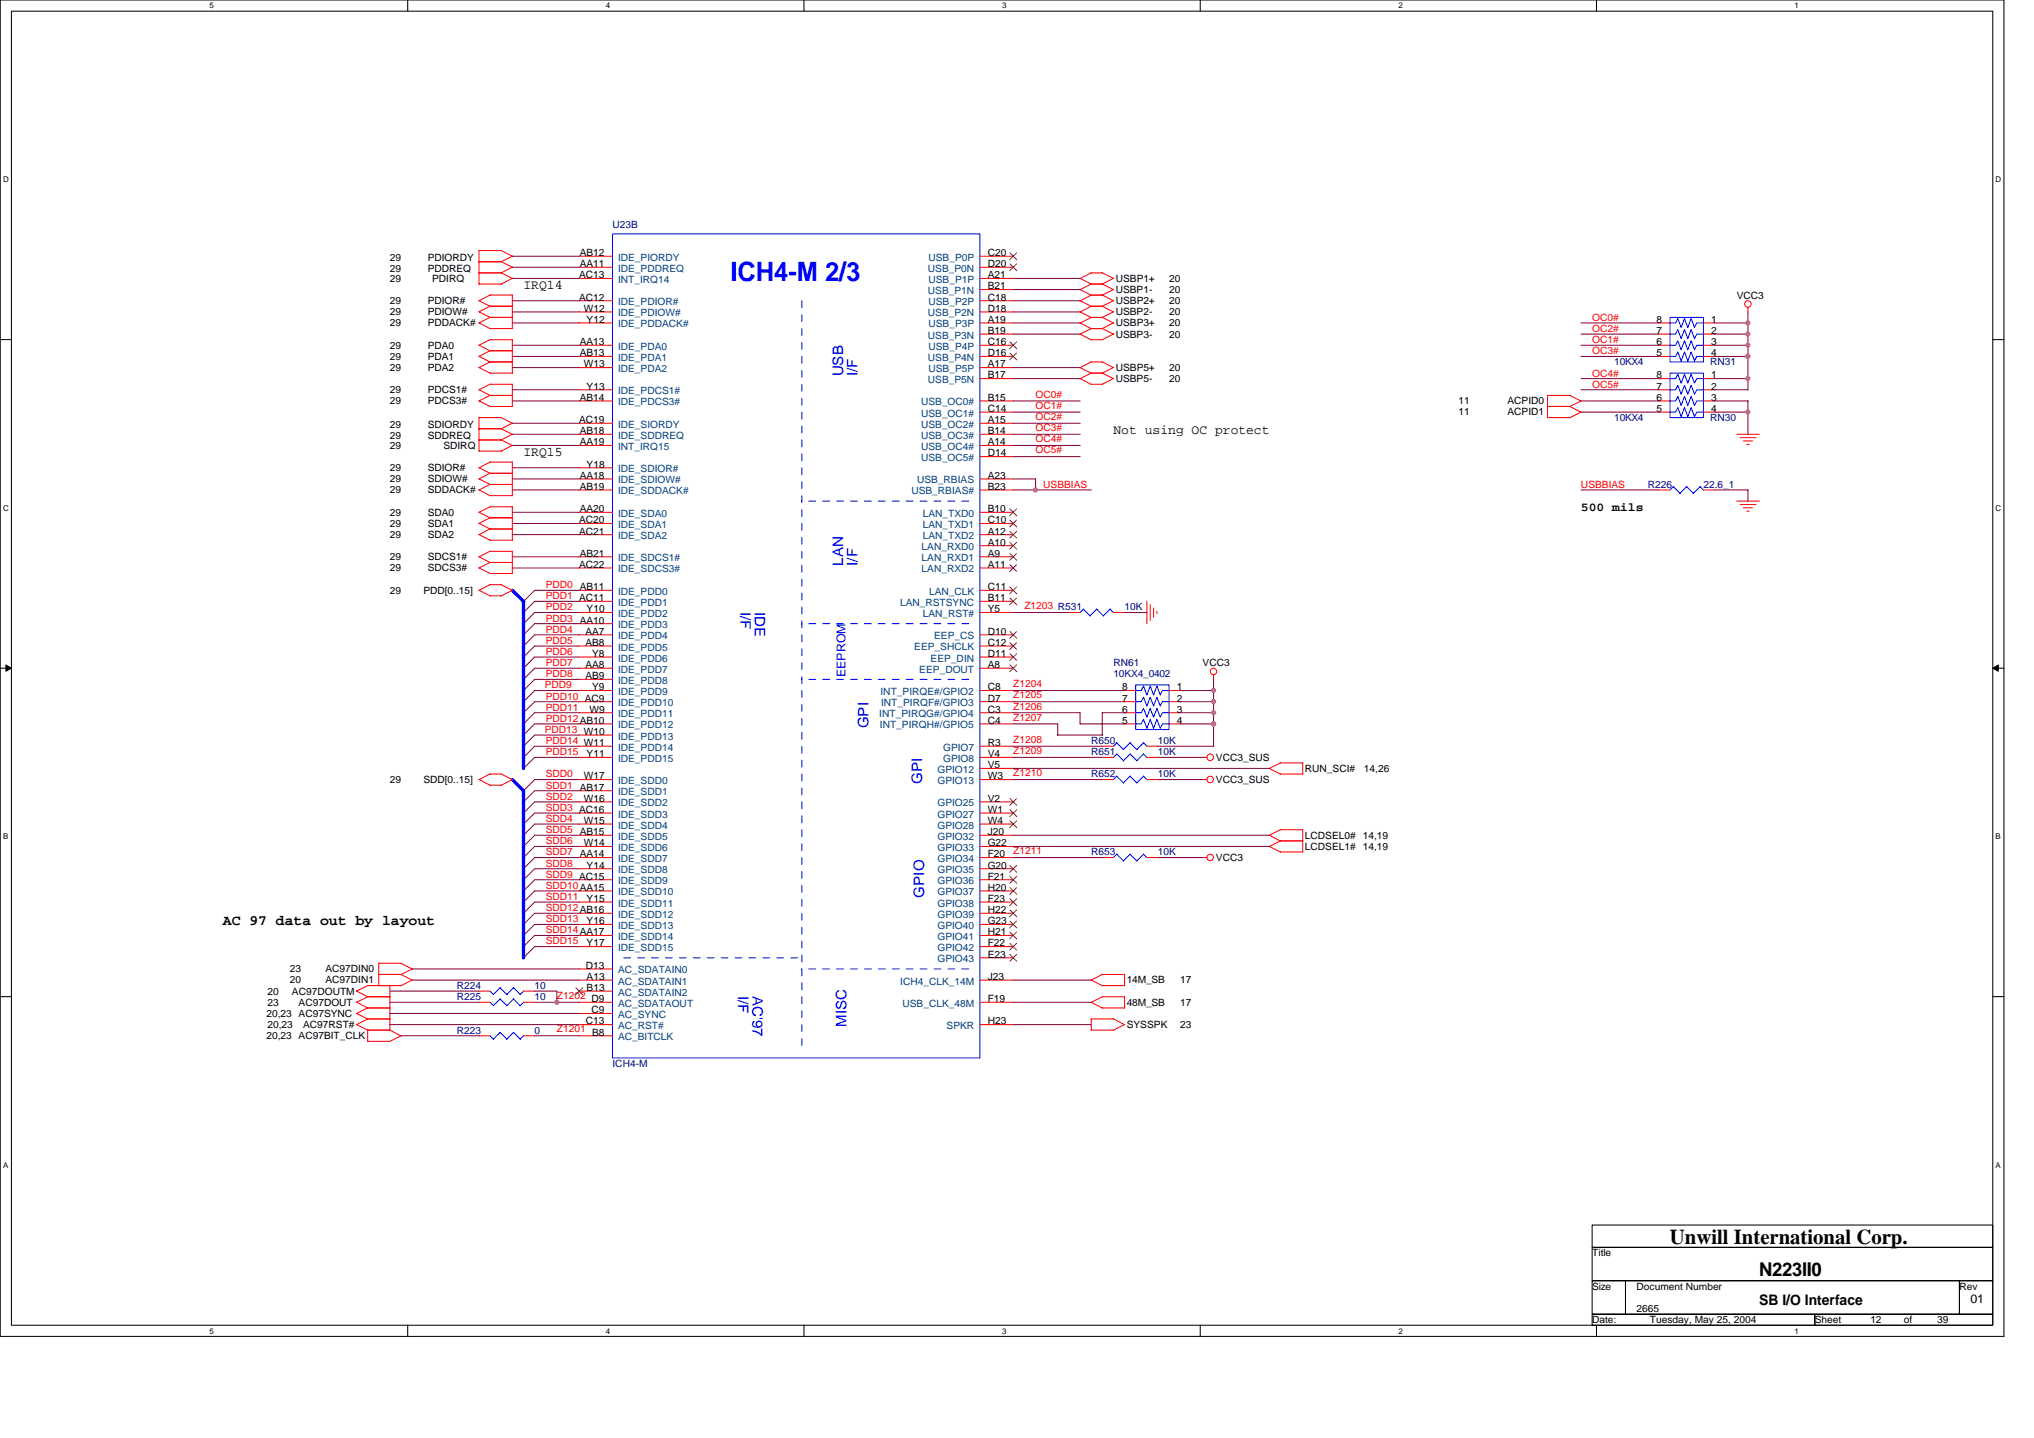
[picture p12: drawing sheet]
<svg xmlns="http://www.w3.org/2000/svg" width="297mm" height="210mm" viewBox="0 0 297 210" stroke-linecap="round" stroke-linejoin="round" font-family="sans-serif">
<path d="M0 0h292.6v195.1h-292.6zM1.7 1.6h289.3v191.8h-289.3z" fill="none" stroke="#000" stroke-width=".15"/>
<g fill="#fff">
<path d="M30.6 .2h.6v1.3h-.6z"/>
<path d="M30.6 193.6h.6v1.3h-.6z"/>
</g>
<path d="M59.5 0v1.6M59.5 193.4v1.7" fill="none" stroke="#000" stroke-width=".15"/>
<g fill="#fff">
<path d="M88.5 .2h.6v1.3h-.6z"/>
<path d="M88.5 193.6h.6v1.3h-.6z"/>
</g>
<path d="M117.4 0v1.6M117.4 193.4v1.7" fill="none" stroke="#000" stroke-width=".15"/>
<g fill="#fff">
<path d="M146.3 .2h.7v1.3h-.7z"/>
<path d="M146.3 193.6h.7v1.3h-.7z"/>
</g>
<path d="M175.3 0v1.6M175.3 193.4v1.7" fill="none" stroke="#000" stroke-width=".15"/>
<g fill="#fff">
<path d="M204.2 .2h.6v1.3h-.6z"/>
<path d="M204.2 193.6h.6v1.3h-.6z"/>
</g>
<path d="M233.1 0v1.6M233.1 193.4v1.7" fill="none" stroke="#000" stroke-width=".15"/>
<g fill="#fff">
<path d="M262.1 .2h.6v1.3h-.6z"/>
<path d="M262.1 193.6h.6v1.3h-.6z"/>
<path d="M.5 25.6h.8v1.3h-.8z"/>
<path d="M291.4 25.6h.9v1.3h-.9z"/>
<path d="M.5 73.5h.8v1.3h-.8z"/>
<path d="M291.4 73.5h.9v1.3h-.9z"/>
</g>
<path d="M0 49.6h1.7M291 49.6h1.6" fill="none" stroke="#000" stroke-width=".15"/>
<g fill="#fff">
<path d="M.5 121.5h.7v1.3h-.7z"/>
<path d="M291.4 121.5h.8v1.3h-.8z"/>
</g>
<path d="M0 97.5h1.7M291 97.5h1.6" fill="none" stroke="#000" stroke-width=".15"/>
<path d="M.9 97.1l.8 .4-.8 .5zM291 97.5l.8-.4v.9z" fill="#000" stroke="#000" stroke-width=".15"/>
<g fill="#fff">
<path d="M.5 169.4h.7v1.3h-.7z"/>
<path d="M291.4 169.4h.8v1.3h-.8z"/>
</g>
<path d="M0 145.5h1.7M291 145.5h1.6M232.5 178.8h58.5v3.3h-58.5zM232.5 191.8h32.5v1.6h-32.5zM232.5 186.9h4.9v4.9h-4.9zM232.5 182.1h58.5v4.8h-58.5zM237.4 186.9h48.7v4.9h-48.7zM265 191.8h26v1.6h-26zM286.1 186.9h4.9v4.9h-4.9z" fill="none" stroke="#000" stroke-width=".15"/>
<g fill="none" stroke="#f00" stroke-width=".15">
<path d="M69.9 36.6h3.3M70 36.6v4.9h3.2l1.6-.9M73.2 39.8l1.6 .8M73.2 36.6l1.6 .8M73.2 38.2l1.6 .8M74.8 39l-1.6 .8h-3.3M74.8 37.4l-1.6 .8h-3.3M84.6 39h4.8M84.6 37.4h4.8M143.1 39h4.9M143.1 37.4h4.9M159.3 39.8h1.7"/>
<path d="M159.4 39.8l-1.7 .9M160.9 39.8l1.7 .8-1.6 .9M69.9 43.9l1.6 .8h3.3M69.9 45.5l1.6 .8h3.3M69.9 52l1.6 .8h3.3M69.9 50.4l1.6 .8h3.3M69.9 56.9l1.6 .8h3.3M69.9 58.5l1.6 .8h3.3M71.6 49.6h3.2M71.6 43.1h3.2M71.6 56.1h3.2M71.6 49.6l-1.6 .8"/>
<path d="M71.6 44.7l-1.6 .8M71.6 56.1l-1.6 .8M71.6 43.1l-1.6 .8M71.6 52.8l-1.6 .9M71.6 46.3l-1.6 .8M71.6 51.2l-1.6 .8M71.6 57.7l-1.6 .8M74.8 43.1v4.9h-3.3l-1.6-.9M74.8 49.6v4.9h-3.3l-1.6-.9M74.8 56.1v3.3M84.6 47.1h4.8M84.6 50.4h4.8"/>
<path d="M84.6 52h4.8M84.6 56.9h4.8M84.6 58.5h4.8M84.6 53.7h4.8M84.6 43.9h4.8M84.6 45.5h4.8M84.6 40.6h4.8M143.1 47.1h4.9M143.1 48.8h4.9M143.1 50.4h4.9M143.1 52h4.9M143.1 55.3h4.9"/>
<path d="M143.1 58.5h4.9M143.1 53.7h4.9M143.1 43.9h4.9M143.1 45.5h4.9M143.1 40.6h4.9M143.1 42.3h4.9M157.7 43.9l1.7 .8M157.7 45.5l1.7 .9M157.7 47.1l1.7 .9M157.7 40.6l1.7 .9M159.3 48h1.7M159.3 43.1h1.7"/>
<path d="M159.3 44.7h1.7M159.3 46.3h1.7M159.3 54.5h1.7M159.3 52.8h1.7M159.3 41.5h1.7M159.4 48l-1.7 .8 1.7 .8M159.4 49.6h1.6M159.4 43.1l-1.7 .8M159.4 44.7l-1.7 .9M159.4 54.5l-1.7 .8 1.7 .8M159.4 56.1h1.6M159.4 52.8l-1.7 .9 1.7 .8"/>
<path d="M159.4 46.3l-1.7 .9M159.4 41.5l-1.7 .8 1.7 .8M160.9 47.9l1.7 .9M160.9 43.1l1.7 .8-1.6 .8M160.9 44.7l1.7 .8M160.9 54.4l1.7 .9M160.9 52.8l1.7 .9M160.9 46.3l1.7 .8-1.6 .9M160.9 41.4l1.7 .9M162.6 48.7l-1.6 .9M162.6 45.5l-1.6 .8M162.6 55.2l-1.6 .9"/>
<path d="M162.6 53.6l-1.6 .9M162.6 42.2l-1.6 .9M226 59.3h3.3M226 57.7h3.3M226 57.7v3.3M229.3 57.7l1.6 .8M229.3 59.3l1.6 .9M230.9 58.5l-1.7 .9M242.2 47.1h1.7M242.2 48.8h1.7M242.2 50.4h1.7M242.2 52h1.7"/>
<path d="M242.2 55.3h1.7M242.2 56.9h1.7M242.2 58.5h1.7M248.8 47.1h1.6M248.8 48.8h1.6M248.8 50.4h1.6M248.8 52h1.6M248.8 55.3h1.6M248.8 56.9h1.6M248.8 58.5h1.6M255.3 44.9v.7M69.9 68.3l1.6 .8h3.3"/>
<path d="M69.9 69.9l1.6 .8h3.3M69.9 74.8l1.6 .8h3.3M69.9 76.4l1.6 .8h3.3M69.9 61h3.3M70 61v4.9l3.2-.1 1.6-.8M71.6 74h3.2M71.6 67.5h3.2M71.6 69.1l-1.6 .8M71.6 75.6l-1.6 .8M71.6 70.7l-1.6 .8M71.6 74l-1.6 .8M71.6 67.4l-1.6 .9"/>
<path d="M71.6 77.2l-1.6 .8M73.2 64.2l1.6 .8M73.2 60.9l1.6 .9M73.2 62.6l1.6 .8M74.8 67.5v4.9l-3.3-.1-1.6-.8M74.8 74v4.9l-3.3-.1-1.6-.8M74.8 63.4l-1.6 .8h-3.3M74.8 61.8l-1.6 .8h-3.3M84.6 63.4h4.8M84.6 74.8h4.8M84.6 76.4h4.8M84.6 78h4.8"/>
<path d="M84.6 61.8h4.8M84.6 65h4.8M84.6 69.9h4.8M84.6 71.5h4.8M84.6 68.3h4.8M143.1 63.4h4.9M143.1 60.2h4.9M143.1 74.8h4.9M143.1 76.4h4.9M143.1 78h4.9M143.1 61.8h4.9M143.1 65h4.9"/>
<path d="M143.1 66.7h4.9M143.1 69.9h4.9M143.1 71.5h4.9M143.1 79.7h4.9M230.9 60.2l-1.6 .8h-3.3M242.2 60.2h1.7M242.2 71.5h1.7M248.8 60.2h1.6M248.8 71.5h1.6M253.6 73.2h3.3M253.6 63.4h3.3M254.1 73.6h2.3"/>
<path d="M254.1 63.9h2.3M254.6 74.1h1.3M254.6 64.4h1.3M255.1 74.6h.3M255.1 64.9h.3M69.9 81.3l1.6 .8h3.3M69.9 82.9l1.6 .8h3.3M69.9 86.1l1.6 .9h1.7M71.6 85.3h1.6l1.6 .9M71.6 80.5h3.2M71.6 82.1l-1.6 .8M71.6 85.3l-1.6 .9"/>
<path d="M71.6 80.5l-1.6 .8M74.8 80.5v3.2M74.8 86.2l-1.6 .8M84.6 81.3h4.8M84.6 82.9h4.8M84.6 86.2h4.8M84.6 87.8h4.8M84.6 89.4h4.8M84.6 91h4.8M84.6 92.7h4.8M84.6 94.3h4.8M84.6 95.9h4.8"/>
<path d="M84.6 97.5h4.8M84.6 99.2h4.8M143.1 81.3h4.9M143.1 82.9h4.9M143.1 86.2h4.9M143.1 87.8h4.9M143.1 89.4h4.9M143.1 92.7h4.9M143.1 94.3h4.9M143.1 95.9h4.9M143.1 97.5h4.9M156.1 89.4h1.6"/>
<path d="M162.6 89.4h1.6M167.5 87.8v3.2M168 88.2v2.4M168.5 88.8v1.3M168.9 89.2v.4M177.2 98.5v.7M69.9 113.8l1.6 .8h1.7M71.6 113h1.6l1.6 .8M71.6 113l-1.6 .8M74.8 113.8l-1.6 .8M84.6 110.6h4.8M84.6 113.8h4.8"/>
<path d="M84.6 108.9h4.8M84.6 100.8h4.8M84.6 102.4h4.8M84.6 104h4.8M84.6 105.7h4.8M84.6 107.3h4.8M84.6 115.4h4.8M84.6 117.1h4.8M84.6 118.7h4.8M143.1 110.6h4.9M143.1 113.8h4.9M143.1 108.9h4.9"/>
<path d="M143.1 100.8h4.9M143.1 102.4h4.9M143.1 104h4.9M143.1 105.7h4.9M143.1 117.1h4.9M143.1 118.7h4.9M143.1 112.2h4.9M161 110.6h1.6M161 113.8h1.6M161 108.9h1.6M164.2 100.8h1.7M164.2 102.4h1.7"/>
<path d="M164.2 104h1.7M164.2 105.7h1.7M167.5 110.6h1.6M167.5 113.8h1.6M167.5 108.9h1.6M170.7 100.8h1.7M170.7 102.4h1.7M170.7 104h1.7M170.7 105.7h1.7M175.6 110.6h.7M175.6 113.8h.7M187 111.4l3.2-.1 .1 1.7h-3.3l-1.6-.8"/>
<path d="M187 111.4l-1.7 .8M84.6 125.2h4.8M84.6 120.3h4.8M84.6 121.9h4.8M84.6 123.5h4.8M84.6 126.8h4.8M84.6 128.4h4.8M84.6 130h4.8M84.6 131.7h4.8M84.6 133.3h4.8M84.6 134.9h4.8M84.6 136.5h4.8"/>
<path d="M84.6 138.2h4.8M143.1 125.2h4.9M143.1 120.3h4.9M143.1 121.9h4.9M143.1 123.5h4.9M143.1 126.8h4.9M143.1 128.4h4.9M143.1 130h4.9M143.1 131.7h4.9M143.1 133.3h4.9M143.1 134.9h4.9M143.1 136.5h4.9"/>
<path d="M143.1 138.2h4.9M143.1 139.8h4.9M161 125.2h1.6M167.5 125.2h1.6M175.6 125.2h.7M185.4 121.9l1.6 .9M185.4 123.5l1.6 .9M187 121.1h3.2v3.3h-3.2M187 122.7h3.3M187 121.1l-1.7 .8M187 122.7l-1.7 .9M52 144.7l1.7 .8-1.6 .8 1.6 .8"/>
<path d="M52 149.5l1.7 .9M52 147.9l1.7 .8M53.7 145.5h3.3M53.7 147.1h3.3M53.7 150.4h3.3M53.7 152h3.2M53.7 148.7h3.3M53.7 150.3v1.7M53.7 148.7l-1.6 .9M53.7 147.1l-1.6 .8M53.7 143.8l-1.6 .9M55.3 142.2h3.3"/>
<path d="M56.9 143.9v6.5l1.7 .8M58.6 142.2l1.6 .9-1.6 .8h-4.9M58.6 151.2l-1.7 .8M58.6 140.6l1.6 .9M58.6 140.6h-3.3v3.3M60.2 141.4l-1.7 .9M70 144.7h1.6M70 146.3h1.6M70 151.2h1.6M76.5 144.7h1.6M76.5 146.3h1.6M76.5 151.2h1.6"/>
<path d="M84.6 144.7h4.8M84.6 146.3h4.8M84.6 149.6h4.8M84.6 143.1h4.8M84.6 151.2h4.8M84.6 141.4h4.8M84.6 147.9h4.8M143.1 146.3h4.9M143.1 149.6h4.9M143.1 143.1h4.9M159.3 148.7h3.3M159.4 143.1l1.6 .8"/>
<path d="M159.4 146.3l1.6 .9M159.4 148.7v1.7h3.2l1.7-.9M160.9 142.2h3.3M160.9 145.5h3.3v1.6M161 142.2l-1.7 .9M161 143.9h3.3M161 145.5l-1.7 .8M161 147.1h3.3M162.6 148.7l1.6 .9M164.2 142.2v1.7"/>
<circle cx="255.3" cy="44.4" r=".48"/>
<circle cx="177.2" cy="98" r=".48"/>
<circle cx="176.7" cy="113.8" r=".48"/>
<circle cx="176.7" cy="110.5" r=".48"/>
<circle cx="176.7" cy="125.2" r=".48"/>
</g>
<g fill="none" stroke="#00f" stroke-width=".15">
<path d="M89.4 34.1h53.7v120.3h-53.7zM243.9 47.1h.8l.3-.6 .5 1.3 .5-1.3 .5 1.3 .5-1.3 .5 1.3 .3-.7h1M243.9 48.8h.8l.3-.7 .5 1.3 .5-1.3 .5 1.3 .5-1.3 .5 1.3 .3-.6h1M243.9 50.4h.8l.3-.7 .5 1.4 .5-1.4 .5 1.4 .5-1.4 .5 1.4 .3-.7h1M243.9 52h.8l.3-.6 .5 1.3 .5-1.3 .5 1.3 .5-1.3 .5 1.3 .3-.7h1M243.9 55.3h.8l.3-.7 .5 1.3 .5-1.3 .5 1.3 .5-1.3 .5 1.3 .3-.6h1M243.9 56.9h.8l.3-.7 .5 1.4 .5-1.4 .5 1.4 .5-1.4 .5 1.4 .3-.7h1M243.9 58.5h.8l.3-.6 .5 1.3 .5-1.3 .5 1.3 .5-1.3 .5 1.3 .3-.7h1M243.9 46.3h4.9v6.5h-4.9zM243.9 54.5h4.9v6.5h-4.9zM243.9 60.2h.8l.3-.7 .5 1.3 .5-1.3 .5 1.3 .5-1.3 .5 1.3 .3-.6h1M244.4 71l1 1"/>
<path d="M244.4 71l-.5 .5M246.3 71l1 1M246.3 71l-1 1M248.3 71l.5 .5M248.3 71l-1 1M158.2 88.9l1 1M158.2 88.9l-.5 .5M160.2 88.9l1 1M160.2 88.9l-1 1M162.1 88.9l.5 .5M162.1 88.9l-1 1M165.9 100h4.8v6.5h-4.8z"/>
<path d="M163.1 113.3l1 1M163.1 110.1l1 1M163.1 108.4l-.5 .5M163.1 113.3l-.5 .5M163.1 110l-.5 .6M165 108.4l1 1M165 113.3l1 1M165 110.1l1 1M165.1 108.4l-1 1-1-1M165.1 113.3l-1 1M165.1 110l-1 1M165.9 100.8h.8l.3-.7 .5 1.4 .5-1.4 .5 1.4 .4-1.4 .5 1.4 .4-.7h.9"/>
<path d="M165.9 102.4h.8l.3-.6 .5 1.3 .5-1.3 .5 1.3 .4-1.3 .5 1.3 .4-.7h.9M165.9 104h.8l.3-.6 .5 1.3 .5-1.3 .5 1.3 .4-1.3 .5 1.3 .4-.7h.9M165.9 105.7h.8l.3-.7 .5 1.3 .5-1.3 .5 1.3 .4-1.3 .5 1.3 .4-.6h.9M167 108.4l.5 .5M167 113.3l.5 .5M167 110.1l.5 .5M167 108.4l-1 1M167 113.3l-1 1M167 110l-1 1M163.1 124.7l1 1M163.1 124.7l-.5 .5M165 124.7l1 1"/>
<path d="M165.1 124.7l-1 1M167 124.7l.5 .5M167 124.7l-1 1M71.6 144.7l.5 .5M71.6 146.3l.5 .5M71.6 151.2l.5 .5M72 145.2l1.1-1 .9 1M73 145.8l1 1M73 150.7l1 1M73.1 145.8l-1.1 1M73.1 150.7l-1.1 1M75 144.2l1 1"/>
<path d="M75 145.8l1 1 .5-.5M75 150.7l1 1 .5-.5M75 144.2l-1 1M75 145.8l-1 1M75 150.7l-1 1M76.5 144.7l-.5 .5"/>
</g>
<path d="M117.1 43.9v108.9M141.5 73.2h-24.4M141.5 91h-24.4M141.5 99.2h-24.4M91.1 139.8h26M141.5 141.4h-24.4" fill="none" stroke="#00f" stroke-width=".15" stroke-dasharray="1 1 1 1 1 1 1 1"/>
<g fill="none" stroke="#804000" stroke-width=".15">
<path d="M147.5 36.9l1 1M147.5 38.5l1 1M148.5 36.9l-1 1M148.5 38.5l-1 1M147.5 49.9l1 1M147.5 51.5l1 1M148.5 49.9l-1 1M148.5 51.5l-1 1M147.5 79.2l1 1M147.5 74.3l1 1M147.5 75.9l1 1M147.5 77.6l1 .9"/>
<path d="M148.5 79.2l-1 1M148.5 74.3l-1 1M148.5 75.9l-1 1M148.5 77.6l-1 .9M147.5 80.8l1 1M147.5 82.4l1 1M147.5 85.7l1 1M147.5 87.3l1 1M147.5 92.2l1 1M147.5 95.4l1 1M147.5 97l1 1M147.5 93.8l1 1"/>
<path d="M148.5 80.8l-1 1M148.5 82.4l-1 1M148.5 85.7l-1 1M148.5 87.3l-1 1M148.5 92.2l-1 1M148.5 95.4l-1 1M148.5 97l-1 1M148.5 93.8l-1 1M147.5 116.6l1 1M147.5 118.2l1 1M147.5 119.8l1 1M148.5 116.6l-1 1"/>
<path d="M148.5 118.2l-1 1M148.5 119.8l-1 1M147.5 127.9l1 1M147.5 129.6l1 1M147.5 131.2l1 1M147.5 132.8l1 1M147.5 134.5l1 .9M147.5 136.1l1 1M147.5 137.7l1 1M147.5 139.3l1 1M147.5 126.3l1 1M148.5 127.9l-1 1"/>
<path d="M148.5 129.6l-1 1M148.5 131.2l-1 1M148.5 132.8l-1 1M148.5 134.5l-1 .9M148.5 136.1l-1 1M148.5 137.7l-1 1M148.5 139.3l-1 1M148.5 126.3l-1 1M84.1 144.2l1 1M85.1 144.2l-1 1"/>
</g>
<g fill="none" stroke="#800040" stroke-width=".15">
<path d="M74.8 39h9.8M74.8 37.4h9.8M74.8 56.9h9.8M74.8 52h9.8M74.8 47.1h9.8M74.8 50.4h9.8M74.8 58.5h9.8M74.8 43.9h9.8M74.8 45.5h9.8M74.8 53.7h9.8M74.8 40.6h9.8M148 48.8h9.8"/>
<path d="M148 47.1h9.8M148 55.3h9.8M148 58.5h9.8M148 43.9h9.8M148 45.5h9.8M148 53.7h9.8M148 40.6h9.8M148 42.3h9.8M230.9 56.9h11.4M230.9 52h11.4M230.9 48.8h11.4M230.9 47.1h11.4"/>
<path d="M230.9 55.3h11.4M230.9 50.4h11.4M230.9 58.5h11.4M250.4 56.9h4.9M250.4 58.5h4.9v4.9M250.4 52h4.9M250.4 48.8h4.9M250.4 47.1h4.9M250.4 55.3h4.9M250.4 50.4h4.9M255.3 45.5v11.4M74.8 71.5h9.8"/>
<path d="M74.8 63.4h9.8M74.8 78h9.8M74.8 69.9h9.8M74.8 68.3h9.8M74.8 61.8h9.8M74.8 65h9.8M74.8 76.4h9.8M74.8 74.8h9.8M148 71.5h11.4M148 60.2h9.8M148 63.4h9.8M148 69.9h3.3"/>
<path d="M148 61.8h9.8M148 65h9.8M148 66.7h9.8M151.2 69.9v1.6M230.9 71.5h11.4M230.9 60.2h11.4M250.4 71.5h4.9v1.7M250.4 60.2h4.9M74.8 81.3h9.8M74.8 82.9h9.8M84.6 94.3h-6.5l-1.7 1.6M84.6 95.9h-6.5l-1.7 1.7"/>
<path d="M84.6 92.7h-6.5l-1.7 1.6M84.6 87.8h-6.5l-1.7 1.6M84.6 97.5h-6.5l-1.7 1.7M84.6 89.4h-6.5l-1.7 1.7M84.6 86.2h-6.5l-1.7 1.6M84.6 91h-6.5l-1.7 1.7M84.6 99.2h-6.5l-1.7 1.6M148 89.4h8.1M164.2 89.4h3.3M177.2 99.2v9.7M84.6 107.3h-6.5l-1.7 1.6M84.6 105.7h-6.5l-1.7 1.6"/>
<path d="M84.6 117.1h-6.5l-1.7 1.6M84.6 108.9h-6.5l-1.7 1.7M84.6 104h-6.5l-1.7 1.7M84.6 115.4h-6.5l-1.7 1.7M84.6 118.7h-6.5l-1.7 1.6M84.6 110.6h-6.5l-1.7 1.6M84.6 113.8h-6.5l-1.7 1.6M84.6 100.8h-6.5l-1.7 1.6M84.6 102.4h-6.5l-1.7 1.7M148 104h9.8M148 100.8h16.3M148 110.6h13"/>
<path d="M148 102.4h16.3M148 113.8h13M148 105.7h6.5M148 112.2h37.4M148 108.9h13M154.5 105.7v1.6h6.5M157.7 105.7h6.6M157.7 104v1.7M161 104h3.3M161 104v3.3M169.1 110.6h6.5M169.1 113.8h6.5"/>
<path d="M169.1 108.9h8.1M172.4 104h4.8M172.4 100.8h4.8M172.4 102.4h4.8M172.4 105.7h4.8M84.6 131.7h-6.5l-1.7 1.6M84.6 138.2h-6.5l-1.7 1.6M84.6 128.4h-6.5l-1.7 1.7M84.6 120.3h-6.5l-1.7 1.6M84.6 126.8h-6.5l-1.7 1.6M84.6 134.9h-6.5l-1.7 1.7M84.6 121.9h-6.5l-1.7 1.7"/>
<path d="M84.6 123.5h-6.5l-1.7 1.7M84.6 133.3h-6.5l-1.7 1.7M84.6 136.5h-6.5l-1.7 1.7M84.6 125.2h-6.5l-1.7 1.6M84.6 130h-6.5l-1.7 1.7M148 123.5h37.4M148 125.2h13M148 121.9h37.4M169.1 125.2h6.5M56.9 146.3h13.1M56.9 144.7h13.1M56.9 147.9h27.7"/>
<path d="M56.9 149.6h27.7M58.6 151.2h11.4M60.2 141.4h24.4M60.2 143.1h24.4M78.1 146.3h6.5M78.1 144.7h3.2M78.1 151.2h6.5M81.3 144.7v1.6M148 146.3h11.4M148 143.1h11.4M148 149.6h11.4"/>
</g>
<path d="M74.8 86.2l1.7 1.6M76.5 87.8v24.4M74.8 113.8l1.7 1.6M76.5 115.4v24.4" fill="none" stroke="#00f" stroke-width=".49"/>
<g fill="#f0f" stroke="#f0f" stroke-width=".15">
<circle cx="255.2" cy="50.4" r=".31"/>
<circle cx="255.2" cy="60.1" r=".32"/>
<circle cx="151.2" cy="71.5" r=".32"/>
<circle cx="81.3" cy="146.3" r=".32"/>
<circle cx="177.2" cy="100.8" r=".32"/>
<circle cx="177.2" cy="102.4" r=".32"/>
<circle cx="255.2" cy="48.8" r=".32"/>
<circle cx="177.2" cy="104" r=".32"/>
<circle cx="255.2" cy="52" r=".32"/>
<circle cx="255.2" cy="55.3" r=".32"/>
<circle cx="255.2" cy="47.1" r=".32"/>
<circle cx="177.2" cy="105.7" r=".32"/>
</g>
<text font-size="3.9" fill="#00f" x="106.7" y="41">ICH4-M 2/3</text>
<text font-size="3.1" x="243.9" y="181.6">Unwill International Corp.</text>
<text font-size="2.8" x="256.9" y="186.3">N223II0</text>
<g font-size="2.1" fill="#00f">
<text x="123.1" y="54.9" transform="rotate(-90 123.1 54.9)">USB</text>
<text x="125.2" y="54.9" transform="rotate(-90 125.2 54.9)">I/F</text>
<text x="123.1" y="82.6" transform="rotate(-90 123.1 82.6)">LAN</text>
<text x="125.2" y="82.6" transform="rotate(-90 125.2 82.6)">I/F</text>
<text x="108.1" y="89.3" transform="rotate(90 108.1 89.3)">I/F</text>
<text x="110.2" y="89.3" transform="rotate(90 110.2 89.3)">IDE</text>
<text x="126.8" y="106.3" transform="rotate(-90 126.8 106.3)">GPI</text>
<text x="134.7" y="114.4" transform="rotate(-90 134.7 114.4)">GPI</text>
<text x="135" y="131" transform="rotate(-90 135 131)">GPIO</text>
<text x="107.8" y="145.3" transform="rotate(90 107.8 145.3)">I/F</text>
<text x="109.9" y="145.3" transform="rotate(90 109.9 145.3)">AC'97</text>
<text x="123.6" y="149.9" transform="rotate(-90 123.6 149.9)">MISC</text>
</g>
<g font-size="2.1">
<text x="32.6" y="135.1">AC 97 data out by layout</text>
<text x="256.9" y="190.5">SB I/O Interface</text>
</g>
<g font-size="1.9">
<text x="76.5" y="42.2">IRQ14</text>
<text x="162.6" y="63.4">Not using OC protect</text>
<text x="76.5" y="66.6">IRQ15</text>
</g>
<g font-size="1.8">
<text x="230.9" y="74.6">500 mils</text>
<text x="287.8" y="190.2">01</text>
</g>
<text font-size="1.8" fill="#00f" x="123.5" y="98.8" transform="rotate(-90 123.5 98.8)">EEPROM</text>
<g font-size="1.5" fill="#000080">
<text x="89.4" y="33.3">U23B</text>
<text x="235.8" y="53.3">10KX4</text>
<text x="249.7" y="53.3">RN31</text>
<text x="235.8" y="61.5">10KX4</text>
<text x="249.7" y="61.5">RN30</text>
<text x="240.6" y="71.2">R226</text>
<text x="248.8" y="71.2">22.6_1</text>
<text x="164.2" y="89.1">10K</text>
<text x="162.6" y="97.2">RN61</text>
<text x="162.6" y="98.8">10KX4_0402</text>
<text x="159.4" y="108.6">R650</text>
<text x="159.4" y="113.5">R652</text>
<text x="159.4" y="110.2">R651</text>
<text x="169.1" y="108.6">10K</text>
<text x="169.1" y="113.5">10K</text>
<text x="169.1" y="110.2">10K</text>
<text x="159.4" y="124.9">R653</text>
<text x="169.1" y="124.9">10K</text>
<text x="66.7" y="144.4">R224</text>
<text x="66.7" y="146">R225</text>
<text x="78.1" y="144.4">10</text>
<text x="78.1" y="146">10</text>
<text x="66.7" y="150.9">R223</text>
<text x="78.1" y="150.9">0</text>
<text x="89.4" y="155.7">ICH4-M</text>
</g>
<g font-size="1.5">
<text x="56.9" y="41.1">29</text>
<text x="56.9" y="38.1">29</text>
<text x="56.9" y="39.7">29</text>
<text x="62.5" y="38.1">PDIORDY</text>
<text x="62.5" y="39.7">PDDREQ</text>
<text x="63.1" y="41.1">PDIRQ</text>
<text x="84.6" y="40.6">AC13</text>
<text x="84.7" y="39">AA11</text>
<text x="84.7" y="37.4">AB12</text>
<text x="144.2" y="37.4">C20</text>
<text x="144.2" y="40.6">A21</text>
<text x="144.2" y="39">D20</text>
<text x="162.9" y="41.1">USBP1+</text>
<text x="170.7" y="41.1">20</text>
<text x="56.9" y="46">29</text>
<text x="56.9" y="44.4">29</text>
<text x="56.9" y="47.6">29</text>
<text x="62.5" y="46">PDIOW#</text>
<text x="62.5" y="44.4">PDIOR#</text>
<text x="62.5" y="47.6">PDDACK#</text>
<text x="84.6" y="43.9">AC12</text>
<text x="85.3" y="45.5">W12</text>
<text x="85.7" y="47.1">Y12</text>
<text x="144.2" y="43.9">C18</text>
<text x="144.2" y="47.1">A19</text>
<text x="144.2" y="42.2">B21</text>
<text x="144.2" y="45.5">D18</text>
<text x="162.9" y="44.4">USBP2+</text>
<text x="162.9" y="46">USBP2-</text>
<text x="162.9" y="47.6">USBP3+</text>
<text x="162.9" y="42.8">USBP1-</text>
<text x="170.7" y="44.4">20</text>
<text x="170.7" y="46">20</text>
<text x="170.7" y="47.6">20</text>
<text x="170.7" y="42.8">20</text>
<text x="241.9" y="47.1">8</text>
<text x="249.9" y="47.1">1</text>
<text x="253.6" y="43.6">VCC3</text>
<text x="56.9" y="50.9">29</text>
<text x="56.9" y="52.5">29</text>
<text x="62.5" y="50.9">PDA0</text>
<text x="62.5" y="52.5">PDA1</text>
<text x="84.7" y="50.4">AA13</text>
<text x="84.7" y="52">AB13</text>
<text x="85.3" y="53.6">W13</text>
<text x="144.2" y="50.4">C16</text>
<text x="144.2" y="53.6">A17</text>
<text x="144.2" y="48.7">B19</text>
<text x="144.2" y="52">D16</text>
<text x="162.9" y="49.3">USBP3-</text>
<text x="170.7" y="49.3">20</text>
<text x="241.9" y="52">5</text>
<text x="241.9" y="50.4">6</text>
<text x="241.9" y="48.7">7</text>
<text x="249.9" y="48.7">2</text>
<text x="249.9" y="50.4">3</text>
<text x="249.9" y="52">4</text>
<text x="56.9" y="57.4">29</text>
<text x="56.9" y="54.1">29</text>
<text x="56.9" y="59">29</text>
<text x="62.5" y="57.4">PDCS1#</text>
<text x="62.5" y="54.1">PDA2</text>
<text x="62.5" y="59">PDCS3#</text>
<text x="84.7" y="58.5">AB14</text>
<text x="85.7" y="56.9">Y13</text>
<text x="144.2" y="55.2">B17</text>
<text x="144.2" y="58.5">B15</text>
<text x="162.9" y="55.8">USBP5-</text>
<text x="162.9" y="54.1">USBP5+</text>
<text x="170.7" y="55.8">20</text>
<text x="170.7" y="54.1">20</text>
<text x="213" y="59">11</text>
<text x="220.2" y="59">ACPID0</text>
<text x="241.9" y="58.5">6</text>
<text x="241.9" y="56.9">7</text>
<text x="241.9" y="55.2">8</text>
<text x="249.9" y="55.2">1</text>
<text x="249.9" y="56.9">2</text>
<text x="249.9" y="58.5">3</text>
<text x="56.9" y="65.5">29</text>
<text x="56.9" y="62.4">29</text>
<text x="56.9" y="64.1">29</text>
<text x="62.5" y="62.4">SDIORDY</text>
<text x="62.5" y="64.1">SDDREQ</text>
<text x="64.7" y="65.5">SDIRQ</text>
<text x="84.6" y="61.8">AC19</text>
<text x="84.7" y="65">AA19</text>
<text x="84.7" y="63.4">AB18</text>
<text x="144.2" y="60.1">C14</text>
<text x="144.2" y="61.8">A15</text>
<text x="144.2" y="63.4">B14</text>
<text x="144.2" y="65">A14</text>
<text x="213" y="60.6">11</text>
<text x="220.2" y="60.6">ACPID1</text>
<text x="241.9" y="60.1">5</text>
<text x="249.9" y="60.1">4</text>
<text x="56.9" y="70.4">29</text>
<text x="56.9" y="68.8">29</text>
<text x="62.5" y="70.4">SDIOW#</text>
<text x="62.5" y="68.8">SDIOR#</text>
<text x="84.7" y="71.5">AB19</text>
<text x="84.7" y="69.9">AA18</text>
<text x="85.7" y="68.3">Y18</text>
<text x="144.2" y="66.6">D14</text>
<text x="144.2" y="69.9">A23</text>
<text x="144.2" y="71.5">B23</text>
<text x="56.9" y="76.9">29</text>
<text x="56.9" y="72">29</text>
<text x="56.9" y="75.3">29</text>
<text x="62.5" y="76.9">SDA1</text>
<text x="62.5" y="72">SDDACK#</text>
<text x="62.5" y="75.3">SDA0</text>
<text x="84.6" y="76.4">AC20</text>
<text x="84.7" y="74.8">AA20</text>
<text x="144.2" y="74.8">B10</text>
<text x="144.2" y="76.4">C10</text>
<text x="56.9" y="83.4">29</text>
<text x="56.9" y="78.5">29</text>
<text x="56.9" y="81.8">29</text>
<text x="62.5" y="83.4">SDCS3#</text>
<text x="62.5" y="78.5">SDA2</text>
<text x="62.5" y="81.8">SDCS1#</text>
<text x="84.6" y="82.9">AC22</text>
<text x="84.6" y="78">AC21</text>
<text x="84.7" y="81.3">AB21</text>
<text x="144.2" y="79.6">A10</text>
<text x="144.2" y="81.3">A9</text>
<text x="144.2" y="82.9">A11</text>
<text x="144.2" y="78">A12</text>
<text x="56.9" y="86.7">29</text>
<text x="61.8" y="86.7">PDD[0..15]</text>
<text x="85.7" y="89.4">Y10</text>
<text x="144.2" y="86.1">C11</text>
<text x="144.2" y="87.8">B11</text>
<text x="144.2" y="89.4">Y5</text>
<text x="85.5" y="92.6">AA7</text>
<text x="85.5" y="94.3">AB8</text>
<text x="86.5" y="95.9">Y8</text>
<text x="144.2" y="92.6">D10</text>
<text x="144.2" y="95.9">D11</text>
<text x="144.2" y="94.3">C12</text>
<text x="85.5" y="97.5">AA8</text>
<text x="85.5" y="99.1">AB9</text>
<text x="86.5" y="100.8">Y9</text>
<text x="144.2" y="97.5">A8</text>
<text x="144.2" y="100.8">C8</text>
<text x="163.9" y="100.8">8</text>
<text x="171.9" y="100.8">1</text>
<text x="175.6" y="97.2">VCC3</text>
<text x="86.1" y="104">W9</text>
<text x="144.2" y="102.4">D7</text>
<text x="144.2" y="104">C3</text>
<text x="144.2" y="105.6">C4</text>
<text x="163.9" y="105.6">5</text>
<text x="163.9" y="104">6</text>
<text x="163.9" y="102.4">7</text>
<text x="171.9" y="102.4">2</text>
<text x="171.9" y="104">3</text>
<text x="171.9" y="105.6">4</text>
<text x="85.3" y="113.8">W17</text>
<text x="85.7" y="110.5">Y11</text>
<text x="144.2" y="108.9">R3</text>
<text x="144.2" y="110.5">V4</text>
<text x="144.2" y="112.1">V5</text>
<text x="144.2" y="113.8">W3</text>
<text x="177.6" y="111">VCC3_SUS</text>
<text x="190.6" y="112.7">RUN_SCI#</text>
<text x="199.2" y="112.7">14,26</text>
<text x="56.9" y="114.3">29</text>
<text x="61.8" y="114.3">SDD[0..15]</text>
<text x="85.3" y="117">W16</text>
<text x="144.2" y="117">V2</text>
<text x="144.2" y="118.7">W1</text>
<text x="177.6" y="114.3">VCC3_SUS</text>
<text x="85.3" y="120.3">W15</text>
<text x="85.3" y="123.5">W14</text>
<text x="144.2" y="120.3">W4</text>
<text x="144.2" y="121.9">J20</text>
<text x="144.2" y="123.5">G22</text>
<text x="144.2" y="125.2">F20</text>
<text x="177.6" y="125.7">VCC3</text>
<text x="190.6" y="122.4">LCDSEL0#</text>
<text x="190.6" y="124.1">LCDSEL1#</text>
<text x="199" y="122.4">14,19</text>
<text x="199" y="124.1">14,19</text>
<text x="85.7" y="126.8">Y14</text>
<text x="85.7" y="131.7">Y15</text>
<text x="144.2" y="128.4">F21</text>
<text x="144.2" y="130">H20</text>
<text x="144.2" y="131.7">F23</text>
<text x="144.2" y="126.8">G20</text>
<text x="85.7" y="134.9">Y16</text>
<text x="144.2" y="133.3">H22</text>
<text x="144.2" y="134.9">G23</text>
<text x="144.2" y="136.5">H21</text>
<text x="42.3" y="143.6">20</text>
<text x="42.3" y="141.9">23</text>
<text x="47.5" y="143.6">AC97DIN1</text>
<text x="47.5" y="141.9">AC97DIN0</text>
<text x="85.6" y="141.4">D13</text>
<text x="85.7" y="138.2">Y17</text>
<text x="85.7" y="143">A13</text>
<text x="144.2" y="138.2">F22</text>
<text x="144.2" y="139.8">E23</text>
<text x="144.2" y="143">J23</text>
<text x="164.5" y="143.6">14M_SB</text>
<text x="172.4" y="143.6">17</text>
<text x="38.9" y="148.4">20,23 AC97SYNC</text>
<text x="39" y="145.2">20</text>
<text x="39" y="146.8">23</text>
<text x="42.6" y="145.2">AC97DOUTM</text>
<text x="43.6" y="146.8">AC97DOUT</text>
<text x="85.6" y="149.5">C13</text>
<text x="85.7" y="144.7">B13</text>
<text x="86.4" y="146.3">D9</text>
<text x="86.4" y="147.9">C9</text>
<text x="144.2" y="149.5">H23</text>
<text x="144.2" y="146.3">F19</text>
<text x="164.5" y="146.8">48M_SB</text>
<text x="172.4" y="146.8">17</text>
<text x="38.9" y="151.7">20,23 AC97BIT_CLK</text>
<text x="39" y="150.1">20,23</text>
<text x="44.3" y="150.1">AC97RST#</text>
<text x="86.5" y="151.2">B8</text>
<text x="164.5" y="150.1">SYSSPK</text>
<text x="172.4" y="150.1">23</text>
<text x="232.5" y="183.4">Title</text>
<text x="232.5" y="188.3">Size</text>
<text x="239" y="188.3">Document Number</text>
<text x="239" y="191.5">2665</text>
<text x="286.1" y="188.3">Rev</text>
<text x="232.5" y="193.1">Date:</text>
<text x="241" y="193.1">Tuesday, May 25, 2004</text>
<text x="265" y="193.1">Sheet</text>
<text x="273.2" y="193.1">12</text>
<text x="278" y="193.1">of</text>
<text x="282.9" y="193.1">39</text>
</g>
<g font-size="1.5" fill="#004080">
<text x="90.3" y="41.3">INT_IRQ14</text>
<text x="90.3" y="39.7">IDE_PDDREQ</text>
<text x="90.3" y="38.1">IDE_PIORDY</text>
<text x="135.5" y="39.7">USB_P0N</text>
<text x="135.6" y="38.1">USB_P0P</text>
<text x="135.6" y="41.3">USB_P1P</text>
<text x="90.3" y="47.8">IDE_PDDACK#</text>
<text x="90.3" y="44.6">IDE_PDIOR#</text>
<text x="90.3" y="46.2">IDE_PDIOW#</text>
<text x="135.5" y="42.9">USB_P1N</text>
<text x="135.5" y="46.2">USB_P2N</text>
<text x="135.6" y="44.6">USB_P2P</text>
<text x="135.6" y="47.8">USB_P3P</text>
<text x="90.3" y="51.1">IDE_PDA0</text>
<text x="90.3" y="52.7">IDE_PDA1</text>
<text x="135.5" y="49.4">USB_P3N</text>
<text x="135.5" y="52.7">USB_P4N</text>
<text x="135.6" y="51.1">USB_P4P</text>
<text x="90.3" y="57.6">IDE_PDCS1#</text>
<text x="90.3" y="59.2">IDE_PDCS3#</text>
<text x="90.3" y="54.3">IDE_PDA2</text>
<text x="134.5" y="59.2">USB_OC0#</text>
<text x="135.5" y="55.9">USB_P5N</text>
<text x="135.6" y="54.3">USB_P5P</text>
<text x="90.3" y="64">IDE_SDDREQ</text>
<text x="90.3" y="62.4">IDE_SIORDY</text>
<text x="90.3" y="65.7">INT_IRQ15</text>
<text x="134.5" y="60.8">USB_OC1#</text>
<text x="134.5" y="62.4">USB_OC2#</text>
<text x="134.5" y="64">USB_OC3#</text>
<text x="134.5" y="65.7">USB_OC4#</text>
<text x="90.3" y="68.9">IDE_SDIOR#</text>
<text x="90.3" y="70.6">IDE_SDIOW#</text>
<text x="133.9" y="70.6">USB_RBIAS</text>
<text x="134.5" y="67.3">USB_OC5#</text>
<text x="90.3" y="72.2">IDE_SDDACK#</text>
<text x="90.3" y="75.4">IDE_SDA0</text>
<text x="90.3" y="77.1">IDE_SDA1</text>
<text x="133.1" y="72.2">USB_RBIAS#</text>
<text x="134.8" y="75.4">LAN_TXD0</text>
<text x="134.8" y="77.1">LAN_TXD1</text>
<text x="90.3" y="81.9">IDE_SDCS1#</text>
<text x="90.3" y="83.6">IDE_SDCS3#</text>
<text x="90.3" y="78.7">IDE_SDA2</text>
<text x="134.6" y="80.3">LAN_RXD0</text>
<text x="134.6" y="81.9">LAN_RXD1</text>
<text x="134.6" y="83.6">LAN_RXD2</text>
<text x="134.8" y="78.7">LAN_TXD2</text>
<text x="90.3" y="86.8">IDE_PDD0</text>
<text x="90.3" y="88.4">IDE_PDD1</text>
<text x="131.4" y="88.4">LAN_RSTSYNC</text>
<text x="135.7" y="86.8">LAN_CLK</text>
<text x="90.3" y="90.1">IDE_PDD2</text>
<text x="90.3" y="91.7">IDE_PDD3</text>
<text x="90.3" y="93.3">IDE_PDD4</text>
<text x="90.3" y="95">IDE_PDD5</text>
<text x="133.5" y="95">EEP_SHCLK</text>
<text x="134.8" y="90.1">LAN_RST#</text>
<text x="136.4" y="93.3">EEP_CS</text>
<text x="90.3" y="96.6">IDE_PDD6</text>
<text x="90.3" y="98.2">IDE_PDD7</text>
<text x="90.3" y="99.8">IDE_PDD8</text>
<text x="90.3" y="101.5">IDE_PDD9</text>
<text x="128.6" y="101.4">INT_PIRQE#/GPIO2</text>
<text x="134.3" y="98.2">EEP_DOUT</text>
<text x="135.9" y="96.6">EEP_DIN</text>
<text x="90.3" y="103.1">IDE_PDD10</text>
<text x="90.3" y="104.7">IDE_PDD11</text>
<text x="90.3" y="106.3">IDE_PDD12</text>
<text x="90.3" y="107.9">IDE_PDD13</text>
<text x="128.4" y="104.7">INT_PIRQG#/GPIO4</text>
<text x="128.5" y="106.3">INT_PIRQH#/GPIO5</text>
<text x="128.7" y="103.1">INT_PIRQF#/GPIO3</text>
<text x="90.3" y="109.6">IDE_PDD14</text>
<text x="90.3" y="111.2">IDE_PDD15</text>
<text x="136.9" y="112.8">GPIO12</text>
<text x="137.7" y="109.6">GPIO7</text>
<text x="137.7" y="111.2">GPIO8</text>
<text x="90.3" y="114.4">IDE_SDD0</text>
<text x="90.3" y="116.1">IDE_SDD1</text>
<text x="90.3" y="117.7">IDE_SDD2</text>
<text x="90.3" y="119.3">IDE_SDD3</text>
<text x="136.9" y="117.7">GPIO25</text>
<text x="136.9" y="119.3">GPIO27</text>
<text x="136.9" y="114.4">GPIO13</text>
<text x="90.3" y="120.9">IDE_SDD4</text>
<text x="90.3" y="122.6">IDE_SDD5</text>
<text x="90.3" y="124.2">IDE_SDD6</text>
<text x="90.3" y="125.8">IDE_SDD7</text>
<text x="136.9" y="120.9">GPIO28</text>
<text x="136.9" y="122.6">GPIO32</text>
<text x="136.9" y="124.2">GPIO33</text>
<text x="136.9" y="125.8">GPIO34</text>
<text x="90.3" y="127.5">IDE_SDD8</text>
<text x="90.3" y="129.1">IDE_SDD9</text>
<text x="90.3" y="130.7">IDE_SDD10</text>
<text x="136.9" y="127.5">GPIO35</text>
<text x="136.9" y="129.1">GPIO36</text>
<text x="136.9" y="130.7">GPIO37</text>
<text x="90.3" y="132.3">IDE_SDD11</text>
<text x="90.3" y="134">IDE_SDD12</text>
<text x="90.3" y="135.6">IDE_SDD13</text>
<text x="90.3" y="137.2">IDE_SDD14</text>
<text x="136.9" y="132.3">GPIO38</text>
<text x="136.9" y="134">GPIO39</text>
<text x="136.9" y="135.6">GPIO40</text>
<text x="136.9" y="137.2">GPIO41</text>
<text x="90.3" y="142.1">AC_SDATAIN0</text>
<text x="90.3" y="143.7">AC_SDATAIN1</text>
<text x="90.3" y="138.8">IDE_SDD15</text>
<text x="131.5" y="143.7">ICH4_CLK_14M</text>
<text x="136.9" y="138.8">GPIO42</text>
<text x="136.9" y="140.5">GPIO43</text>
<text x="90.3" y="145.3">AC_SDATAIN2</text>
<text x="90.3" y="147">AC_SDATAOUT</text>
<text x="90.3" y="148.6">AC_SYNC</text>
<text x="131.8" y="147">USB_CLK_48M</text>
<text x="90.3" y="151.8">AC_BITCLK</text>
<text x="90.3" y="150.2">AC_RST#</text>
<text x="138.2" y="150.2">SPKR</text>
</g>
<g font-size="1.5" fill="#f00">
<text x="232.5" y="46.8">OC0#</text>
<text x="232.5" y="51.7">OC3#</text>
<text x="232.5" y="48.5">OC2#</text>
<text x="232.5" y="50.1">OC1#</text>
<text x="151.2" y="58.1">OC0#</text>
<text x="151.2" y="59.7">OC1#</text>
<text x="232.5" y="56.6">OC5#</text>
<text x="232.5" y="55">OC4#</text>
<text x="151.2" y="61.3">OC2#</text>
<text x="151.2" y="64.6">OC4#</text>
<text x="151.2" y="62.9">OC3#</text>
<text x="151.2" y="66.2">OC5#</text>
<text x="152.4" y="71.2">USBBIAS</text>
<text x="230.9" y="71.2">USBBIAS</text>
<text x="79.7" y="89.1">PDD2</text>
<text x="79.7" y="85.9">PDD0 AB11</text>
<text x="79.7" y="87.5">PDD1 AC11</text>
<text x="149.6" y="88.9">Z1203 R531</text>
<text x="79.7" y="90.7">PDD3 AA10</text>
<text x="79.7" y="92.3">PDD4</text>
<text x="79.7" y="94">PDD5</text>
<text x="79.7" y="95.6">PDD6</text>
<text x="79.5" y="100.5">PDD9</text>
<text x="79.7" y="98.8">PDD8</text>
<text x="79.7" y="97.2">PDD7</text>
<text x="148" y="101.9">Z1205</text>
<text x="148" y="100.3">Z1204</text>
<text x="79.5" y="107">PDD13 W10</text>
<text x="79.7" y="103.7">PDD11</text>
<text x="79.7" y="102.1">PDD10 AC9</text>
<text x="79.7" y="105.3">PDD12AB10</text>
<text x="148" y="105.2">Z1207</text>
<text x="148" y="103.6">Z1206</text>
<text x="79.7" y="110.2">PDD15</text>
<text x="79.7" y="113.5">SDD0</text>
<text x="79.7" y="108.6">PDD14 W11</text>
<text x="148" y="108.4">Z1208</text>
<text x="148" y="110.1">Z1209</text>
<text x="148" y="113.3">Z1210</text>
<text x="79.7" y="120">SDD4</text>
<text x="79.7" y="116.7">SDD2</text>
<text x="79.7" y="115.1">SDD1 AB17</text>
<text x="79.7" y="118.4">SDD3 AC16</text>
<text x="79.7" y="123.2">SDD6</text>
<text x="79.7" y="124.9">SDD7 AA14</text>
<text x="79.7" y="121.6">SDD5 AB15</text>
<text x="148" y="124.7">Z1211</text>
<text x="79.7" y="131.4">SDD11</text>
<text x="79.7" y="126.5">SDD8</text>
<text x="79.7" y="129.7">SDD10AA15</text>
<text x="79.7" y="128.1">SDD9 AC15</text>
<text x="79.7" y="137.9">SDD15</text>
<text x="79.7" y="133">SDD12AB16</text>
<text x="79.7" y="136.2">SDD14AA17</text>
<text x="79.7" y="134.6">SDD13</text>
<text x="81.3" y="145.8">Z1202</text>
<text x="81.3" y="150.7">Z1201</text>
</g>
<g font-size="1.2">
<text x="30.6" y="1.2">5</text>
<text x="88.5" y="1.2">4</text>
<text x="146.3" y="1.2">3</text>
<text x="204.2" y="1.2">2</text>
<text x="262.1" y="1.2">1</text>
<text x=".5" y="26.6">D</text>
<text x="291.4" y="26.6">D</text>
<text x=".5" y="74.6">C</text>
<text x="291.4" y="74.6">C</text>
<text x=".5" y="122.5">B</text>
<text x="291.4" y="122.5">B</text>
<text x=".5" y="170.5">A</text>
<text x="291.4" y="170.5">A</text>
<text x="30.6" y="194.7">5</text>
<text x="88.5" y="194.7">4</text>
<text x="146.3" y="194.7">3</text>
<text x="204.2" y="194.7">2</text>
<text x="262.1" y="194.7">1</text>
</g>
</svg>
